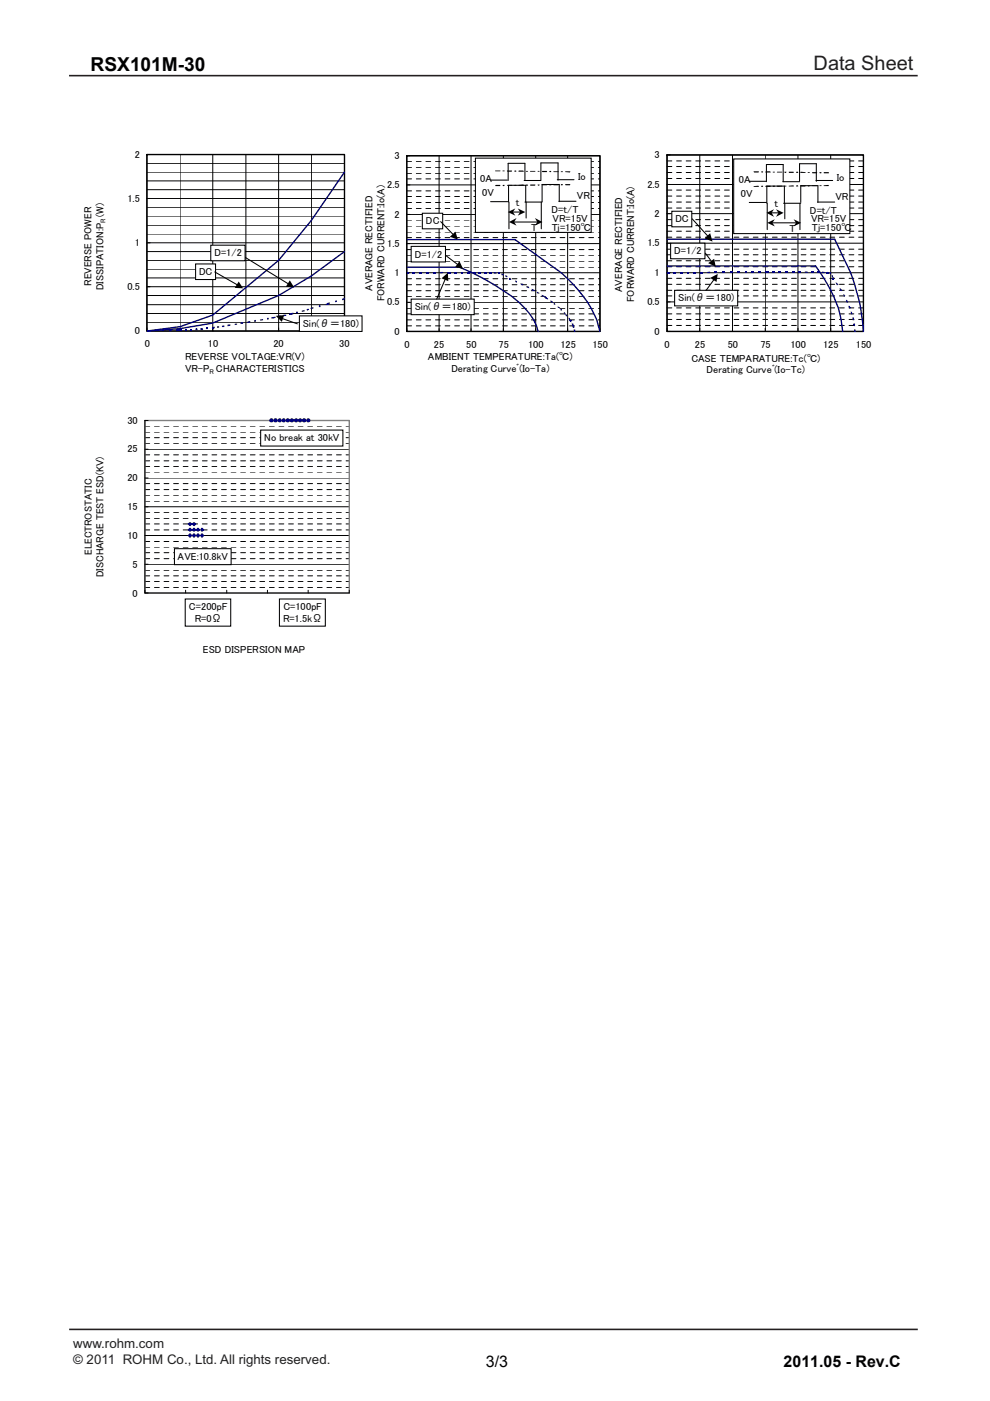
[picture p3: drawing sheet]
<svg xmlns="http://www.w3.org/2000/svg" width="210mm" height="297mm" viewBox="0 0 210 297" stroke-linecap="round" stroke-linejoin="round" font-family="sans-serif">
<path d="M14.6 16h180M14.7 281.9h180" fill="none" stroke="#231f20" stroke-width=".34"/>
<g fill="none" stroke="#000" stroke-width=".21">
<path d="M31.2 38.4h41.9M31.2 36.5h41.9M31.2 34.6h41.9M38.2 32.8v37.4M45.1 32.8v37.4M52.2 32.8v37.4M59.1 32.8v37.4M66 32.8v37.4M31.2 51.5h41.9M31.2 42.1h41.9M31.2 58.9h41.9M31.2 57.1h41.9"/>
<path d="M31.2 55.2h41.9M31.2 53.3h41.9M31.2 49.6h41.9M31.2 47.8h41.9M31.2 45.8h41.9M31.2 43.9h41.9M31.2 40.2h41.9M31.2 69.5v.7h41.9v-37.4h-41.9v37.4h.6M31.2 60.8h41.9M31.2 68.3h41.9M31.2 66.5h41.9M31.2 64.6h41.9"/>
<path d="M31.2 62.7h41.9"/>
</g>
<path d="M31.2 32.8h41.9v37.4h-41.9z" fill="none" stroke="#000" stroke-width=".29"/>
<path d="M73.1 36.5l-7.1 10.2-6.9 8.5-14 11.6-6.9 2.5-7 .9" fill="none" stroke="#000080" stroke-width=".29"/>
<g fill="#000080">
<path d="M31.2 70h.5v.2h-.5z"/>
<path d="M35.8 69.9h.6v.3h-.6z"/>
<path d="M40.3 69.8h.4v.2l-.4 .1z"/>
<path d="M41.4 69.7h.5v.3h-.4z"/>
<path d="M42.5 69.6h.5l.1 .3h-.6z"/>
<path d="M43.7 69.5h.3l.1 .3h-.4z"/>
<path d="M45 69.3h.6v.3l-.6 .1z"/>
<path d="M46.1 69.3l.2-.1v.3h-.2z"/>
<path d="M46.1 69.2h.4v.2l-.4 .1z"/>
<path d="M47.1 69.1l.5-.1v.3h-.5z"/>
<path d="M47.2 69l.2 .3h-.2z"/>
<path d="M48.3 68.8l.6-.1v.4l-.6 .1z"/>
<path d="M49.8 68.7l.5-.1v.2l-.5 .1z"/>
<path d="M50 68.6v.2z"/>
<path d="M51 68.4l.6-.1v.4h-.6z"/>
<path d="M52.5 68.2l.6-.1v.3l-.6 .1z"/>
<path d="M53.9 68l.3-.1v.3h-.2z"/>
<path d="M53.9 67.9l.4-.1v.4h-.4z"/>
<path d="M55.1 67.7l.7-.1v.3l-.6 .1z"/>
<path d="M56.6 67.5l.3-.1 .1 .3h-.4z"/>
<path d="M56.6 67.4h.4v.2l-.4 .1z"/>
<path d="M57.6 67.2h.6v.3l-.6 .1z"/>
<path d="M57.8 67.2l.6-.1 .1 .3-.6 .1z"/>
<path d="M59 67h.2l.1 .3h-.2z"/>
<path d="M58.9 67l.6-.1v.3l-.6 .1z"/>
<path d="M60.1 66.7h.6v.3l-.6 .1z"/>
<path d="M61.3 66.5l.6-.1 .1 .3-.7 .1z"/>
<path d="M61.6 66.4l.6-.1v.3l-.6 .1z"/>
<path d="M62.8 66.1h.4v.3l-.4 .1z"/>
<path d="M62.8 66.1l.3-.1 .1 .4h-.4z"/>
<path d="M64 65.9l.6-.2v.3l-.6 .1z"/>
<path d="M65.2 65.5h.2v.3l-.2 .1z"/>
<path d="M65 65.5l.4-.1 .1 .3-.4 .1z"/>
<path d="M65.9 65.3l.6-.2v.3l-.6 .1z"/>
<path d="M67.6 64.9l.3-.1 .1 .3h-.4z"/>
<path d="M67.6 64.8l.3-.1 .1 .3-.4 .1z"/>
<path d="M69.1 64.4l.6-.1v.3l-.6 .1z"/>
<path d="M69.3 64.3l.6-.2v.3l-.5 .2z"/>
<path d="M71.1 63.8h.3l.1 .2-.4 .1z"/>
<path d="M71.1 63.8l.3-.1 .1 .2-.4 .1z"/>
<path d="M72.6 63.3l.5-.1v.3l-.5 .2z"/>
</g>
<g fill="#000080">
<path d="M32.9 70h.2v.2h-.2z"/>
<path d="M32.8 70h.3v.2h-.3z"/>
<path d="M34.4 69.9h.4v.3h-.4z"/>
<path d="M34.5 69.9l.1 .3z"/>
<path d="M37.3 69.8h.6v.4h-.6z"/>
<path d="M38 69.8h.6v.3h-.6z"/>
<path d="M39.2 69.8h.3v.3h-.3z"/>
<path d="M40.4 69.8h.2v.3h-.2z"/>
<path d="M41.6 69.7h.1v.3h-.1z"/>
<path d="M42.8 69.6v.3z"/>
<path d="M43.8 69.5h.2v.3h-.2z"/>
<path d="M44.9 69.3h.4v.4h-.4z"/>
</g>
<path d="M73.1 53.3l-7.1 5.2-6.9 4.2-14 5.8-6.9 1.2-7 .5" fill="none" stroke="#000080" stroke-width=".29"/>
<g fill="#fff" stroke="#000" stroke-width=".22">
<path d="M63.5 67h13.3v3.3h-13.3z" fill-rule="evenodd"/>
<path d="M41.5 56h4.2v3.3h-4.2z" fill-rule="evenodd"/>
</g>
<path d="M45.6 57.7l4.7 2.7M51 53.9l10 6.2" fill="none" stroke="#000" stroke-width=".22"/>
<path d="M50.6 59.7l1 1.4-1.8-.1zM61.5 59.4l.9 1.6-1.8-.2z" fill="#000"/>
<path d="M44.7 52h7.3v3.3h-7.3z" fill-rule="evenodd" fill="#fff" stroke="#000" stroke-width=".22"/>
<g fill="none" stroke="#000" stroke-width=".21" stroke-dasharray="1 1 1 1 1 1 1 1">
<path d="M86.3 37.9h41M86.3 36.7h41M86.3 35.5h41M86.3 34.2h41M86.3 59.1h41M86.3 56.6h41M86.3 55.4h41M86.3 54.1h41M86.3 52.9h41M86.3 50.4h41M86.3 49.2h41M86.3 47.9h41"/>
<path d="M86.3 46.7h41M86.3 44.2h41M86.3 42.9h41M86.3 41.7h41M86.3 40.5h41M86.3 69.1h41M86.3 67.8h41M86.3 66.5h41M86.3 65.4h41M86.3 62.8h41M86.3 61.6h41M86.3 60.4h41"/>
</g>
<path d="M86.3 39.2h41M93.1 33v37.3M99.9 33v37.3M106.8 33v37.3M113.6 33v37.3M120.4 33v37.3M86.3 57.8h41M86.3 51.6h41M86.3 45.5h41M86.3 69.7v.6h41v-37.3h-41v37.3h.7M86.3 64.1h41" fill="none" stroke="#000" stroke-width=".21"/>
<path d="M86.3 33h41v37.3h-41z" fill="none" stroke="#000" stroke-width=".29"/>
<path d="M86.3 50.8h22.9l9.8 7a27.7 27.7 0 0 1 7.6 10l.7 2.5" fill="none" stroke="#000080" stroke-width=".29"/>
<g fill="#000080">
<path d="M121.7 69.8h.3l.1 .6h-.3z"/>
<path d="M121.4 68.9l.4 .1v.5h-.3z"/>
<path d="M121.2 68.6h.4l.2 .6h-.4z"/>
<path d="M120.7 67.8h.4l.1 .5-.3-.1z"/>
<path d="M120.6 67.4h.2l.3 .6h-.4z"/>
<path d="M120.1 66.7h.2l.1 .3h-.3z"/>
<path d="M119.9 66.7h.3l.1 .4h-.2z"/>
<path d="M119.5 66.2h.3l.3 .5h-.3z"/>
<path d="M118.9 65.5l.2 .1v.4l-.2-.2z"/>
<path d="M118.9 65.4l.3 .4-.2-.1z"/>
<path d="M118.3 64.9l.5 .3 .1 .2-.6-.2z"/>
<path d="M117.4 64.3l.4 .1v.3l-.4-.2z"/>
<path d="M117.5 64.2l.2 .1v.2l-.2-.1z"/>
<path d="M116.8 63.7l.5 .2v.4l-.5-.3z"/>
<path d="M115.7 63l.5 .2v.3l-.5-.2z"/>
<path d="M115.4 62.8l.6 .2v.3l-.6-.2z"/>
<path d="M114.9 62.5l.6 .2v.3l-.6-.3z"/>
<path d="M113.8 61.8l.6 .3v.2l-.5-.2z"/>
<path d="M112.8 61.2l.6 .3v.2l-.6-.1z"/>
<path d="M111.9 60.8v.3z"/>
<path d="M111.7 60.6l.5 .2 .1 .3-.6-.1z"/>
<path d="M110.7 60.2l.1 .1v.2h-.1z"/>
<path d="M110.4 60l.6 .2v.3l-.6-.2z"/>
<path d="M109.4 59.6h.2v.3h-.2z"/>
<path d="M109.3 59.4l.3 .2v.3l-.3-.1z"/>
<path d="M108 58.9l.4 .2 .1 .3-.5-.1z"/>
<path d="M107.9 58.9h.4v.4l-.4-.1z"/>
<path d="M107.3 58.5h.1v.3z"/>
<path d="M107.2 58.3l.4 .2v.3l-.4-.1z"/>
<path d="M106.3 58l.5 .1v.3l-.5-.1z"/>
<path d="M106.6 58l.1 .3z"/>
<path d="M105.6 57.7l.3 .1 .1 .3h-.3z"/>
<path d="M104.7 57.7h.6v.3h-.6z"/>
<path d="M93.4 57.7h.6v.2l-.6 .1z"/>
</g>
<g fill="#000080">
<path d="M121.5 69.3h.3z"/>
<path d="M120.9 68l.3 .1z"/>
<path d="M108 58.9h.2v.3h-.2z"/>
<path d="M105.7 57.7h.2v.4h-.2z"/>
<path d="M103.9 57.7h.2v.2h-.2z"/>
<path d="M103.9 57.7h.3v.2h-.3z"/>
<path d="M102.7 57.7h.6v.2h-.6z"/>
<path d="M101.4 57.7h.6v.2h-.6z"/>
<path d="M100.3 57.7h.5v.2h-.5z"/>
<path d="M100.6 57.7v.2z"/>
<path d="M99.1 57.7h.6v.2h-.6z"/>
<path d="M99.4 57.7v.2z"/>
<path d="M97.9 57.7h.2v.2h-.2z"/>
<path d="M97.9 57.7h.3v.2h-.3z"/>
<path d="M96.6 57.7l.1 .2z"/>
<path d="M96.4 57.7h.5v.2h-.5z"/>
<path d="M94.8 57.7h.7v.2h-.7z"/>
<path d="M91.9 57.7h.6v.3h-.6z"/>
<path d="M90.3 57.7h.6v.3h-.6z"/>
<path d="M88.9 57.7h.6v.3h-.6z"/>
<path d="M87.4 57.7h.6v.3h-.6z"/>
<path d="M86.4 57.7h.4v.3h-.4z"/>
</g>
<path d="M86.3 56.6h11.2a49.4 49.4 0 0 1 12.6 7.5 12.3 12.3 0 0 1 4 6.2" fill="none" stroke="#000080" stroke-width=".29"/>
<path d="M87.2 63.4h13.4v3.3h-13.4z" fill-rule="evenodd" fill="#fff" stroke="#000" stroke-width=".22"/>
<path d="M94.4 59.3l-1.8 4.1" fill="none" stroke="#000" stroke-width=".22"/>
<path d="M93.6 59l1.4-1.2 .1 1.8z" fill="#000"/>
<path d="M89.6 45.2h4.3v3.3h-4.3z" fill-rule="evenodd" fill="#fff" stroke="#000" stroke-width=".22"/>
<path d="M93.5 47l2.6 2.7M93.9 53.7l3.1 2.3" fill="none" stroke="#000" stroke-width=".22"/>
<path d="M95.4 50.2l1.2-1.1 .5 1.7zM97.5 55.4l.7 1.6-1.7-.4z" fill="#000"/>
<path d="M87.2 52.2h7.3v3.3h-7.3z" fill-rule="evenodd" fill="#fff" stroke="#000" stroke-width=".22"/>
<g fill="none" stroke="#000" stroke-width=".21" stroke-dasharray="1 1 1 1 1 1 1 1">
<path d="M141.5 37.8h41.6M141.5 36.6h41.6M141.5 35.3h41.6M141.5 34.1h41.6M141.5 59h41.6M141.5 56.6h41.6M141.5 55.3h41.6M141.5 54h41.6M141.5 52.8h41.6M141.5 50.3h41.6M141.5 49h41.6M141.5 47.8h41.6"/>
<path d="M141.5 46.6h41.6M141.5 44.1h41.6M141.5 42.8h41.6M141.5 41.6h41.6M141.5 40.3h41.6M141.5 69h41.6M141.5 67.7h41.6M141.5 66.5h41.6M141.5 65.3h41.6M141.5 62.7h41.6M141.5 61.6h41.6M141.5 60.3h41.6"/>
</g>
<path d="M141.5 39.1h41.6M148.4 32.9v37.4M155.4 32.9v37.4M162.3 32.9v37.4M169.2 32.9v37.4M176.2 32.9v37.4M141.5 57.8h41.6M141.5 51.6h41.6M141.5 45.3h41.6M141.5 69.6v.7h41.6v-37.4h-41.6v37.4h.7M141.5 64h41.6" fill="none" stroke="#000" stroke-width=".21"/>
<path d="M141.5 32.9h41.6v37.4h-41.6z" fill="none" stroke="#000" stroke-width=".29"/>
<path d="M141.5 50.7h35.5l3.4 7.1a40.4 40.4 0 0 1 2.7 12.5" fill="none" stroke="#000080" stroke-width=".29"/>
<g fill="#000080">
<path d="M181.2 69.8l.2 .1 .1 .4h-.3z"/>
<path d="M181 68.6h.4v.6l-.3-.1z"/>
<path d="M180.8 67.3h.3l.1 .6h-.4z"/>
<path d="M180.5 66.4l.3 .1z"/>
<path d="M180.4 66l.3 .1 .1 .5h-.3z"/>
<path d="M179.9 64.9h.4l.1 .5h-.3z"/>
<path d="M179.6 63.8l.3 .2h-.3z"/>
<path d="M179.4 63.6h.3l.2 .6h-.3z"/>
<path d="M179 62.7h.3z"/>
<path d="M178.8 62.4h.3l.1 .5h-.2z"/>
<path d="M178.2 61.4h.4v.2z"/>
<path d="M178.1 61.1h.2l.3 .6-.4-.1z"/>
<path d="M177.5 60.1h.2l.2 .3h-.4z"/>
<path d="M177.2 59.9h.3l.2 .6h-.2z"/>
<path d="M176.5 58.8h.4l.1 .4-.3-.1z"/>
<path d="M176.5 58.8h.3l.1 .4h-.4z"/>
<path d="M176.4 58.5h.3v.2z"/>
<path d="M176.4 58.3h.2l.1 .5h-.3z"/>
<path d="M175.9 57.7l.4 .1 .1 .4-.5-.1z"/>
<path d="M176 57.7h.2v.4l-.2-.1z"/>
<path d="M174.3 57.6l.6 .1v.2h-.6z"/>
<path d="M170.7 57.6h.6l.1 .2h-.6z"/>
<path d="M150 57.7l.6-.1v.3h-.6z"/>
</g>
<g fill="#000080">
<path d="M181.1 68.8l.3 .1z"/>
<path d="M180.8 67.6h.4z"/>
<path d="M180.1 65.1l.3 .1z"/>
<path d="M176.5 58.9h.3v.3h-.3z"/>
<path d="M175.3 57.7h.6v.2h-.6z"/>
<path d="M175.5 57.7v.2z"/>
<path d="M173.6 57.6h.1v.3h-.1z"/>
<path d="M173.4 57.6h.5v.3h-.5z"/>
<path d="M172 57.6h.6v.2h-.6z"/>
<path d="M172.2 57.6l.1 .2z"/>
<path d="M169.3 57.6h.5v.2h-.5z"/>
<path d="M169.5 57.6l.1 .2z"/>
<path d="M168.3 57.6v.2z"/>
<path d="M168.1 57.6h.6v.2h-.6z"/>
<path d="M166.5 57.6h.6v.2h-.6z"/>
<path d="M165.1 57.6h.5v.2h-.5z"/>
<path d="M165.4 57.6v.2z"/>
<path d="M164 57.6h.2v.2h-.2z"/>
<path d="M163.8 57.6h.5v.2h-.5z"/>
<path d="M162.3 57.6h.7v.2h-.7z"/>
<path d="M160.9 57.6h.6v.2h-.6z"/>
<path d="M159.3 57.6h.6v.2h-.6z"/>
<path d="M158.1 57.6h.3v.2h-.3z"/>
<path d="M158.2 57.6h.2v.2h-.2z"/>
<path d="M156.4 57.6h.6v.3h-.6z"/>
<path d="M154.9 57.6h.5v.3h-.5z"/>
<path d="M153.2 57.6h.5v.3h-.5z"/>
<path d="M153.3 57.6l.1 .3z"/>
<path d="M151.6 57.6h.5v.3h-.5z"/>
<path d="M148.6 57.7h.6v.2h-.6z"/>
<path d="M147.1 57.7h.6v.2h-.6z"/>
<path d="M145.8 57.7h.3v.2h-.3z"/>
<path d="M145.9 57.7h.2v.2h-.2z"/>
<path d="M144.4 57.7h.5v.2h-.5z"/>
<path d="M142.8 57.7h.6v.2h-.6z"/>
<path d="M141.5 57.7h.5v.2h-.5z"/>
</g>
<path d="M141.5 56.4h31.5a26.5 26.5 0 0 1 5.7 13.9" fill="none" stroke="#000080" stroke-width=".29"/>
<path d="M143.1 61.6h13.4v3.3h-13.4z" fill-rule="evenodd" fill="#fff" stroke="#000" stroke-width=".22"/>
<path d="M151.4 59.4l-1.6 2.2" fill="none" stroke="#000" stroke-width=".22"/>
<path d="M150.6 58.9l1.6-.8-.2 1.7z" fill="#000"/>
<path d="M142.5 44.8h4.2v3.3h-4.2z" fill-rule="evenodd" fill="#fff" stroke="#000" stroke-width=".22"/>
<path d="M146.8 46.4l3.3 3.6" fill="none" stroke="#000" stroke-width=".22"/>
<path d="M149.4 50.5l1.2-1.1 .5 1.8z" fill="#000"/>
<path d="M142.2 51.6h7.3v3.3h-7.3z" fill-rule="evenodd" fill="#fff" stroke="#000" stroke-width=".22"/>
<path d="M149.6 53.7l1.3 1.7" fill="none" stroke="#000" stroke-width=".22"/>
<path d="M150.2 55.8l1.3-.9 .3 1.7z" fill="#000"/>
<path d="M100.8 33.5h24.6v15.8h-24.6z" fill-rule="evenodd" fill="#fff" stroke="#000" stroke-width=".22"/>
<g fill="none" stroke="#000" stroke-width=".22">
<path d="M104.1 38.2h3.5M107.8 38.3v-3.7h3.5v3.7M111.2 38.3h3.5M114.7 38.2v-3.7h3.7v3.7M118.2 38.1h3.6M104.1 42.8h3.6M107.9 42.8v-3.5h3.6v3.5M107.9 42.8v5.7M108.8 45h1.5M109 47.1h5M111.3 42.8h3.7M111.6 42.8v3.4"/>
<path d="M114.8 42.8v5.7M115 42.8v-3.7h3.6v3.7M118.5 42.7h3.7"/>
</g>
<g fill="#000">
<path d="M105 36.2h1.2zM105 39.4l.2-.2 1 .1-.1 .2zM106.6 36.2h.4v.1h-.4zM106.6 39.3l.4-.1-.1 .3h-.2zM107.5 36.2h1.1l-.1 .2h-.9zM107.5 39.2l1.1 .1-1.1 .1zM109.1 36.2h.4l.1 .1-.5 .1zM109.1 39.3h.5zM110 36.2h1l.1 .2h-1.1zM110 39.2l1-.1 .1 .3h-1.1zM111.5 36.3h.5zM111.6 39.1h.3l.1 .2-.4 .1z"/>
<path d="M112.4 36.2h1.1v.2h-1.1zM112.4 39.2l1.1-.1v.3h-1zM114 36.2l.5 .1-.5 .1zM114 39.1l.5 .1-.1 .2h-.3zM114.9 36.3l1.1-.1 .1 .2-1 .1zM114.9 39.2h1.2zM116.5 36.3l.3-.1 .1 .2-.3 .1zM116.5 39.1h.4v.2h-.4zM117.3 36.4h1.2zM117.3 39.2l.2-.2h.9l.1 .2zM119 36.3h.4v.2h-.4zM119 39.1l.3-.1 .1 .2-.4 .1z"/>
<path d="M119.9 36.3l1.1 .1-.1 .2-1-.1zM119.9 39l1.1 .1-.1 .2h-.9z"/>
</g>
<path d="M107.7 45l1.6-.8-.5 .8 .5 .7zM107.9 47.1l1.7-.9-.5 .9 .5 .7zM109.8 44.2l1.6 .8-1.6 .7 .5-.7zM113.5 46.2l1.6 .9-1.6 .7 .5-.7z" fill="#000"/>
<path d="M155.6 33.7h24.7v15.8h-24.7z" fill-rule="evenodd" fill="#fff" stroke="#000" stroke-width=".22"/>
<g fill="none" stroke="#000" stroke-width=".22">
<path d="M158.9 38.4h3.6M162.6 38.5v-3.6h3.5v3.6M166 38.5h3.6M169.6 38.4v-3.7h3.5v3.7M173.1 38.3h3.5M158.9 42.9h3.7M162.6 43.1v-3.6h3.8v3.6M162.7 43.1v5.6M163.6 45.1h1.6M163.8 47.2h5M166.2 43.1h3.6M166.5 43.1v3.3"/>
<path d="M169.7 43.1v5.6M169.8 42.9v-3.5h3.7v3.5M173.4 42.8h3.6"/>
</g>
<g fill="#000">
<path d="M159.9 36.3h1.1v.2l-1.1 .1zM159.9 39.5l1-.1 .1 .2h-1.1zM161.5 36.4h.4l-.1 .2h-.3zM161.5 39.5l.3-.1 .1 .1-.4 .1zM162.4 36.3h.9l.2 .2-1.1 .1zM162.4 39.4h1l.1 .1-1.1 .1zM163.9 36.4h.4v.2h-.4zM163.9 39.4h.4v.1l-.3 .1zM164.8 36.5h1.1zM164.8 39.5h1.1l-1 .1zM166.4 36.4h.4v.2l-.3 .1zM166.4 39.4h.4v.1h-.4z"/>
<path d="M167.3 36.4h1l.1 .2-1 .1zM167.3 39.4l1-.1 .1 .2h-1.1zM168.9 36.4h.3l.1 .2-.4 .1zM168.9 39.3h.3l.1 .2h-.4zM169.8 36.5h1.1v.2h-1.1zM169.8 39.4l1.1-.1-.1 .2h-1zM171.4 36.5l.4 .1-.4 .1zM171.4 39.3l.4 .1-.4 .1-.1-.1zM172.2 36.6l1.1-.1-.1 .2h-.9zM172.2 39.4l1.1-.1v.2zM173.8 36.5h.4v.2h-.3zM173.8 39.3h.4v.2h-.4z"/>
<path d="M174.7 36.6l1.1-.1 .1 .2h-1.1zM174.7 39.4l1-.2 .2 .2z"/>
</g>
<path d="M162.6 45.1l1.6-.7-.5 .7 .5 .9zM162.7 47.2l1.6-.7-.5 .7 .5 .8zM164.6 44.4l1.6 .7-1.6 .9 .5-.9zM168.3 46.5l1.6 .7-1.6 .8 .5-.8z" fill="#000"/>
<path d="M30.7 89.2h43.4v36.5h-43.4z" fill="#fff"/>
<g fill="none" stroke="#000" stroke-width=".21" stroke-dasharray="1 1 1 1 1 1 1 1">
<path d="M30.8 98.9h43.3M30.8 97.7h43.3M30.8 96.4h43.3M30.8 94h43.3M30.8 92.8h43.3M30.8 91.6h43.3M30.8 90.3h43.3M30.8 118.4h43.3M30.8 117.2h43.3M30.8 116h43.3M30.8 114.8h43.3M30.8 112.4h43.3"/>
<path d="M30.8 111.1h43.3M30.8 109.9h43.3M30.8 108.6h43.3M30.8 106.3h43.3M30.8 105h43.3M30.8 103.8h43.3M30.8 102.5h43.3M30.8 100.1h43.3M30.8 124.5h43.3M30.8 123.3h43.3M30.8 122.1h43.3M30.8 120.9h43.3"/>
</g>
<path d="M30.7 95.2h43.4M74.1 89.2h-43.4v36.5h.7M30.7 119.6h43.4M30.7 113.5h43.4M30.7 107.4h43.4M30.7 101.3h43.4M30.7 125.1v.6h43.4v-.6M39.4 125.1v.6M48.1 125.1v.6M56.7 125.1v.6M65.4 125.1v.6" fill="none" stroke="#000" stroke-width=".21"/>
<path d="M30.7 89.2h43.4v36.5h-43.4z" fill="none" stroke="#808080" stroke-width=".29"/>
<g fill="#000080" stroke="#000080" stroke-width=".29">
<path d="M40 113.5l.3-.3 .3 .3-.3 .4z" fill-rule="evenodd"/>
<path d="M41.1 113.2l.4 .3-.4 .4-.3-.4z" fill-rule="evenodd"/>
<path d="M42 113.2l.3 .3-.3 .4-.3-.4z" fill-rule="evenodd"/>
<path d="M42.8 113.2l.4 .3-.4 .4-.2-.4z" fill-rule="evenodd"/>
<path d="M40 112.4l.3-.4 .3 .4-.3 .2z" fill-rule="evenodd"/>
<path d="M41.1 112l.4 .4-.4 .2-.3-.2z" fill-rule="evenodd"/>
<path d="M42 112l.3 .4-.3 .2-.3-.2z" fill-rule="evenodd"/>
<path d="M42.8 112l.4 .4-.4 .2-.2-.2z" fill-rule="evenodd"/>
<path d="M40 111.1l.3-.3 .3 .3-.3 .3z" fill-rule="evenodd"/>
<path d="M40.8 111.1l.3-.3 .4 .3-.4 .3z" fill-rule="evenodd"/>
<circle cx="57.6" cy="89.1" r=".32"/>
<circle cx="58.5" cy="89.1" r=".31"/>
<circle cx="59.3" cy="89.1" r=".29"/>
<circle cx="60.2" cy="89.1" r=".29"/>
<circle cx="61.1" cy="89.1" r=".32"/>
<circle cx="61.9" cy="89.1" r=".31"/>
<circle cx="62.8" cy="89.1" r=".29"/>
<circle cx="63.6" cy="89.1" r=".29"/>
<circle cx="64.5" cy="89.1" r=".32"/>
<circle cx="65.4" cy="89.1" r=".31"/>
</g>
<path d="M39.3 127h9.6v5.8h-9.6zM59.3 127h9.7v5.8h-9.7z" fill="none" stroke="#000" stroke-width=".22"/>
<g fill="#fff" stroke="#000" stroke-width=".22">
<path d="M37 116.3h12v3.4h-12z" fill-rule="evenodd"/>
<path d="M55.3 91.2h17.4v3.4h-17.4z" fill-rule="evenodd"/>
</g>
<path d="M59.9 67.6l3.2 1.1" fill="none" stroke="#000" stroke-width=".22"/>
<path d="M58.5 67l1.8-.2-.5 1.4z" fill="#000"/>
<text font-size="4.2" fill="#231f20" x="172.6" y="14.9">Data Sheet</text>
<text font-size="4.1" x="19.2" y="15.2">RSX101M-30</text>
<g font-size="3.4">
<text x="103" y="289.8">3/3</text>
<text x="166.2" y="289.8">2011.05 - Rev.C</text>
</g>
<g font-size="2.8" fill="#231f20">
<text x="15.5" y="285.8">www.rohm.com</text>
<text x="15.5" y="289.2">© 2011 ROHM Co., Ltd. All rights reserved.</text>
</g>
<g font-size="2.2">
<text x="28.6" y="33.4">2</text>
<text x="83.7" y="33.7">3</text>
<text x="138.9" y="33.5">3</text>
<text x="82.1" y="39.9">2.5</text>
<text x="101.9" y="38.7">0A</text>
<text x="102.3" y="41.6">0V</text>
<text x="122.6" y="38.3">Io</text>
<text x="137.3" y="39.8">2.5</text>
<text x="156.7" y="38.9">0A</text>
<text x="157.1" y="41.7">0V</text>
<text x="177.5" y="38.4">Io</text>
<text x="27" y="42.8">1.5</text>
<text x="83.7" y="46.1">2</text>
<text x="90.3" y="47.5">DC</text>
<text x="109.4" y="43.7">t</text>
<text x="117" y="45.1">D=t/T</text>
<text x="117.2" y="47">VR=15V</text>
<text x="122.3" y="42.2">VR</text>
<text x="138.9" y="46.1">2</text>
<text x="143.3" y="47.1">DC</text>
<text x="164.3" y="43.9">t</text>
<text x="171.8" y="45.3">D=t/T</text>
<text x="172" y="47.2">VR=15V</text>
<text x="177.2" y="42.4">VR</text>
<text x="28.6" y="52.2">1</text>
<text x="82.1" y="52.3">1.5</text>
<text x="112.7" y="49">T</text>
<text x="117" y="49">Tj=150℃</text>
<text x="137.3" y="52.2">1.5</text>
<text x="143" y="53.9">D=1/2</text>
<text x="167.5" y="49.3">T</text>
<text x="172.2" y="49">Tj=150℃</text>
<text x="42.2" y="58.3">DC</text>
<text x="45.5" y="54.4">D=1/2</text>
<text x="83.7" y="58.6">1</text>
<text x="88" y="54.6">D=1/2</text>
<text x="138.9" y="58.5">1</text>
<text x="19.4" y="60.5" transform="rotate(-90 19.4 60.5)">REVERSE POWER</text>
<text x="21.9" y="61.5" transform="rotate(-90 21.9 61.5)">DISSIPATION:P (W)</text>
<text x="27" y="61.6">0.5</text>
<text x="79" y="61.6" transform="rotate(-90 79 61.6)">AVERAGE RECTIFIED</text>
<text x="81.5" y="63.9" transform="rotate(-90 81.5 63.9)">FORWARD CURRENT:Io(A)</text>
<text x="82.1" y="64.8">0.5</text>
<text x="88" y="65.8">Sin(θ＝180)</text>
<text x="132" y="61.9" transform="rotate(-90 132 61.9)">AVERAGE RECTIFIED</text>
<text x="134.5" y="64.1" transform="rotate(-90 134.5 64.1)">FORWARD CURRENT:Io(A)</text>
<text x="137.3" y="64.8">0.5</text>
<text x="143.8" y="63.9">Sin(θ＝180)</text>
<text x="28.6" y="70.9">0</text>
<text x="64.3" y="69.3">Sin(θ＝180)</text>
<text x="83.7" y="71">0</text>
<text x="138.9" y="71">0</text>
<text x="30.7" y="73.7">0</text>
<text x="39.3" y="76.4">REVERSE VOLTAGE:VR(V)</text>
<text x="44.1" y="73.7">10</text>
<text x="58" y="73.7">20</text>
<text x="72" y="73.7">30</text>
<text x="85.8" y="73.8">0</text>
<text x="90.8" y="76.4">AMBIENT TEMPERATURE:Ta(℃)</text>
<text x="92" y="73.8">25</text>
<text x="98.9" y="73.8">50</text>
<text x="105.8" y="73.8">75</text>
<text x="112" y="73.8">100</text>
<text x="118.9" y="73.8">125</text>
<text x="125.6" y="73.8">150</text>
<text x="141" y="73.7">0</text>
<text x="146.6" y="76.7">CASE TEMPARATURE:Tc(℃)</text>
<text x="147.4" y="73.7">25</text>
<text x="154.3" y="73.7">50</text>
<text x="161.3" y="73.7">75</text>
<text x="167.6" y="73.7">100</text>
<text x="174.6" y="73.7">125</text>
<text x="181.5" y="73.7">150</text>
<text x="39.3" y="78.8">VR-P CHARACTERISTICS</text>
<text x="95.8" y="78.9">Derating Curveﾞ(Io-Ta)</text>
<text x="149.9" y="79.2">Derating Curveﾞ(Io-Tc)</text>
<text x="27" y="89.8">30</text>
<text x="27" y="95.9">25</text>
<text x="56" y="93.6">No break at 30kV</text>
<text x="27" y="102">20</text>
<text x="27" y="108.1">15</text>
<text x="19.5" y="117.8" transform="rotate(-90 19.5 117.8)">ELECTROSTATIC</text>
<text x="27" y="114.2">10</text>
<text x="37.7" y="118.7">AVE:10.8kV</text>
<text x="21.9" y="122.4" transform="rotate(-90 21.9 122.4)">DISCHARGE TEST ESD(KV)</text>
<text x="28.1" y="120.4">5</text>
<text x="28.1" y="126.5">0</text>
<text x="40" y="129.4">C=200pF</text>
<text x="41.3" y="131.8">R=0Ω</text>
<text x="60" y="131.8">R=1.5kΩ</text>
<text x="60.1" y="129.4">C=100pF</text>
<text x="43" y="138.4">ESD DISPERSION MAP</text>
</g>
<text font-size="1.5" x="22.4" y="47.2" transform="rotate(-90 22.4 47.2)">R</text>
<text font-size="1.4" x="44.4" y="79.2">R</text>
</svg>
